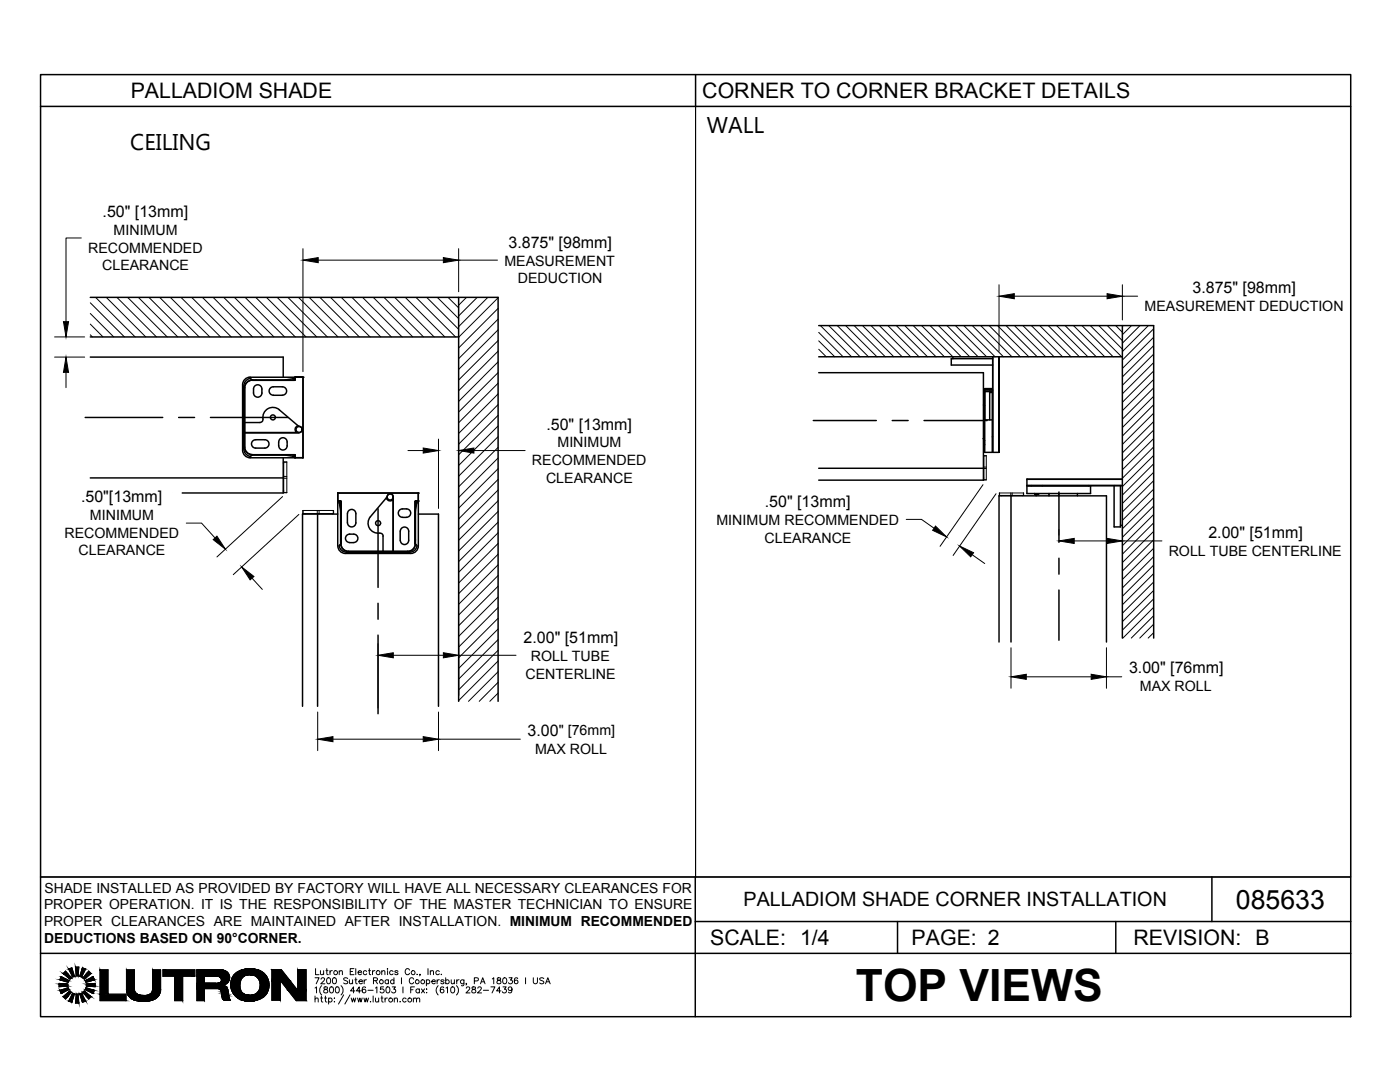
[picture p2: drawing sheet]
<svg xmlns="http://www.w3.org/2000/svg" width="279mm" height="216mm" viewBox="0 0 279 216" stroke-linecap="round" stroke-linejoin="round" font-family="sans-serif">
<!-- layer: STRUCTURE-SUB-STRUCTURE_THIN -->
<g fill="none" stroke="#000" stroke-width=".2">
<path d="M19.1 59.3l7.9 7.9M21.2 59.3l7.9 7.9M23.3 59.3l7.9 7.9M25.5 59.3l7.9 7.9M27.6 59.3l7.9 7.9M29.7 59.3l7.9 7.9M31.9 59.3l7.9 7.9M34 59.3l7.9 7.9M36.1 59.3l7.9 7.9M38.3 59.3l7.9 7.9M40.4 59.3l7.9 7.9M42.5 59.3l7.9 7.9"/>
<path d="M44.6 59.3l7.9 7.9M46.8 59.3l7.9 7.9M48.9 59.3l7.9 7.9M51 59.3l7.9 7.9M53.2 59.3l7.9 7.9M55.3 59.3l7.9 7.9M57.5 59.3l7.8 7.9M59.6 59.3l7.9 7.9M61.7 59.3l7.9 7.9M63.8 59.3l7.9 7.9M66 59.3l7.9 7.9M68.1 59.3l7.9 7.9"/>
<path d="M70.2 59.3l7.9 7.9M72.4 59.3l7.8 7.9M74.5 59.3l7.9 7.9M76.6 59.3l7.9 7.9M78.8 59.3l7.8 7.9M80.9 59.3l7.9 7.9M83 59.3l7.9 7.9M85.2 59.3l6.3 6.4M87.3 59.3l4.2 4.3M89.4 59.3l2.1 2.1M93.1 59.3l-1.6 1.6M95.2 59.3l-3.7 3.7"/>
<path d="M97.4 59.3l-5.9 5.9M99.4 59.4l-7.9 7.9M18 66.8l.4 .4M18 64.7l2.6 2.5M18 62.6l4.7 4.6M18 60.4l6.8 6.8M99.4 61.5l-7.9 7.9M99.4 63.7l-7.9 7.9M99.4 65.8l-7.9 7.9M99.4 68l-7.9 7.8M99.4 70.1l-7.9 7.9M99.4 72.2l-7.9 7.9"/>
<path d="M99.4 74.3l-7.9 7.9M99.4 76.5l-7.9 7.9M99.4 78.6l-7.9 7.9M163.4 69.7l1.5 1.5M163.4 68l3.2 3.2M163.4 66.3l4.9 4.9M163.7 65l6.3 6.2M165.4 65l6.2 6.2M167.1 65l6.2 6.2M168.8 65l6.2 6.2M170.5 65l6.2 6.2M172.1 65l6.3 6.2"/>
<path d="M173.8 65l6.3 6.2M175.5 65l6.2 6.2M177.2 65l6.2 6.2M178.9 65l6.2 6.2M180.6 65l6.2 6.2M182.3 65l6.2 6.2M183.9 65l6.3 6.2M185.6 65l6.2 6.2M187.3 65l6.2 6.2M189 65l6.2 6.2M190.7 65l6.2 6.2M192.3 65l6.3 6.2"/>
<path d="M194 65l6.3 6.2M195.7 65l6.3 6.2M197.4 65l6.2 6.2M199.1 65l6.2 6.2M200.8 65l6.2 6.2M202.4 65l6.3 6.2M204.1 65l6.3 6.2M205.8 65l6.3 6.2M207.5 65l6.2 6.2M209.2 65l6.2 6.2M210.9 65l6.2 6.2M212.6 65l6.2 6.2"/>
<path d="M214.2 65l6.3 6.2M215.9 65l6.3 6.2M217.6 65l6.2 6.2M219.3 65l4.7 4.7M221 65l3 3M222.7 65l1.3 1.3M224.1 65l-.1 .1M225.8 65l-1.8 1.8M227.5 65l-3.5 3.5M229.2 65l-5.2 5.2M230.2 65.6l-6.2 6.2M230.2 67.3l-6.2 6.2"/>
<path d="M230.2 69l-6.2 6.2M230.2 70.7l-6.2 6.2M230.2 72.4l-6.2 6.2M230.2 74l-6.2 6.3M230.2 75.7l-6.2 6.2M230.2 77.4l-6.2 6.2M230.2 79.1l-6.2 6.2M99.4 80.7l-7.9 7.9M99.4 82.9l-7.9 7.8M99.4 85l-7.9 7.9M99.4 87.1l-7.9 7.9M99.4 89.3l-7.9 7.8"/>
<path d="M99.4 91.4l-7.9 7.9M99.4 93.5l-7.9 7.9M99.4 95.7l-7.9 7.9M99.4 97.8l-7.9 7.9M99.4 99.9l-7.9 7.9M230.2 80.8l-6.2 6.2M230.2 82.5l-6.2 6.2M230.2 84.1l-6.2 6.3M230.2 85.8l-6.2 6.2M230.2 87.5l-6.2 6.2M230.2 89.2l-6.2 6.2M230.2 90.9l-6.2 6.2"/>
<path d="M230.2 92.5l-6.2 6.3M230.2 94.2l-6.2 6.3M230.2 95.9l-6.2 6.3M230.2 97.6l-6.2 6.2M230.2 99.3l-6.2 6.2M99.4 102.1l-7.9 7.8M99.4 104.2l-7.9 7.9M99.4 106.3l-7.9 7.9M99.4 108.4l-7.9 7.9M99.4 110.6l-7.9 7.9M99.4 112.7l-7.9 7.9M99.4 114.8l-7.9 7.9"/>
<path d="M99.4 117l-7.9 7.9M99.4 119.1l-7.9 7.9M230.2 101l-6.2 6.2M230.2 102.7l-6.2 6.2M230.2 104.3l-6.2 6.3M230.2 106l-6.2 6.3M230.2 107.7l-6.2 6.2M230.2 109.4l-6.2 6.2M230.2 111.1l-6.2 6.2M230.2 112.8l-6.2 6.2M230.2 114.5l-6.2 6.2M230.2 116.1l-6.2 6.3"/>
<path d="M230.2 117.8l-6.2 6.2M230.2 119.5l-6.2 6.2M99.4 121.2l-7.9 7.9M99.4 123.4l-7.9 7.9M99.4 125.5l-7.9 7.9M99.4 127.6l-7.9 7.9M99.4 129.8l-7.9 7.9M99.4 131.9l-7.9 7.9M99.4 134l-5.9 5.9M99.4 136.2l-3.8 3.7M99.4 138.3l-1.6 1.6M230.2 121.2l-6.1 6.1"/>
<path d="M230.2 122.9l-4.4 4.4M230.2 124.6l-2.7 2.7M230.2 126.2l-1.1 1.1"/>
</g>
<!-- layer: STRUCTURE-SUB-STRUCTURE_THICK -->
<path d="M18 59.3h81.4v80.6M91.5 59.3v80.6M18 67.2h73.5M163.4 71.2h60.6M163.4 65h66.8v62.3M224 65v62.3" fill="none" stroke="#000" stroke-width=".3"/>
<!-- layer: SHADE-BRACKET -->
<g fill="none" stroke="#000" stroke-width=".3">
<path d="M48.6 77v12.6M49.9 75.3h10.6h-1.6M49.9 75.3a1.51 1.51 0 0 0-1.5 1.5v13M50.3 75.8a1.51 1.51 0 0 0-1.5 1.6v11.8a1.51 1.51 0 0 0 1.5 1.5M50.4 75.8v.1M50.8 77a.84 .84 0 0 1 1-.2 .84 .84 0 0 1 .5 .8v.8a.84 .84 0 0 1-.9 .9 .84 .84 0 0 1-.8-.9v-.8zM51.1 75.8v.1M54.5 78.9h1.9M56.4 77.2h-1.9a.84 .84 0 0 0-.8 .8 .84 .84 0 0 0 .8 .9M56.4 77.2a.84 .84 0 0 1 .8 .8 .84 .84 0 0 1-.8 .9M58.4 75.6h.4M58.6 75.6h.1"/>
<path d="M58.8 75.6h.1M58.9 75.6h-.1M58.9 75.3l-.1 .6h-8.5a1.49 1.49 0 0 0-1.5 1.5v11.8a1.49 1.49 0 0 0 1.5 1.5M58.9 75.3h.1M58.9 75.5l-2 .3h-6.7l-.2-.3a1.43 1.43 0 0 0-1.3 1.5M58.9 75.5v.1M58.9 75.5l-.1 .1M60.5 75.3h.1M60.5 75.3v16M190.2 71.2v.4M196.5 77.5h1.5v12.8h-1.5zM196.5 77.8h1.5"/>
<path d="M196.5 77.7h1.5M196.5 78.1l1.3 .1M196.5 78.1v.1M197.5 78v5.8M197.5 78.1l.1 .2M197.5 78.3h.5M197.8 78.2v.1M198 78.1l-.2 .1M198 77.9h.1M198.1 71.6h-8.2v1.2h8.2M198.1 71.2v19.1M48.4 89.8a1.51 1.51 0 0 0 1.5 1.5h10.6"/>
<path d="M48.7 89.6a1.18 1.18 0 0 0 1.4 1.3l.1-.1M48.8 86.3h.1M48.8 84.3h3.1M50.2 90.8h.1M50.2 90.8h6.7l2 .3M50.3 90.7h8.5l.1 .6M50.3 90.7h8.5M50.4 90.7v.1M50.4 88l.6-.3h1.8a.84 .84 0 0 1 .9 .9 .84 .84 0 0 1-.9 .8h-1.8a.84 .84 0 0 1-.7-.5 .84 .84 0 0 1 .1-.9zM51.1 90.7v.1M51.9 84.3l.5-.4a2.24 2.24 0 0 1 2-2.6l.9 .2 .5 .3 3.9 3.3M55.6 88.2v.8a.84 .84 0 0 0 .9 .8 .84 .84 0 0 0 .8-.8v-.8"/>
<path d="M55.6 88.2a.84 .84 0 0 1 .9-.9 .84 .84 0 0 1 .8 .9M58.4 91h.4M58.5 91h.3M58.6 91v.1M58.8 91h.1M58.9 91.3h1.6M59.5 84.9a.79 .79 0 0 0-.3 1.4M59.7 85.1a.62 .62 0 0 1 .6 .6 .62 .62 0 0 1-.6 .6M59.7 86.3h-10.9h10.9M67.4 98.4v10.5a1.56 1.56 0 0 0 1.5 1.5M67.4 100h.6M67.4 100h.1"/>
<path d="M67.4 98.4h.1M67.4 98.4v1.6M67.4 98.4h16.1M67.7 100h.1M68 100h.1M77.1 99.4a.79 .79 0 0 0 1.4 .3M78.5 99.2v10.8v-10.8M78.5 99.2a.62 .62 0 0 0-.6-.7 .62 .62 0 0 0-.7 .7l-3.3 3.9M82.9 100h.6M82.9 100h.1M83.2 100h.1M83.5 98.4h.1"/>
<path d="M83.5 100h.1M83.5 98.4v1.6M83.5 98.4v10.5a1.51 1.51 0 0 1-1.5 1.5h-13.1M196.3 80.8l.2 .1M196.3 83.9h.2M196.3 87.5h.1M196.3 87.6l.2 .4M196.3 87.5v.1M196.5 88v.8M196.5 83.8h1.5M198 87.2h.1M198.1 90.2v.1"/>
<path d="M198.1 90.3h1.3M199.4 90.2v-19v19.1M199.4 90.2v.1M204.9 96.9h19.1h-19M204.9 95.6v1.3M204.9 97h12.7v1.5h-12.7zM204.9 96.9h.1M204.9 95.6h19.1M205.8 96.9v.1M206.5 98.5l.1 .1h.7M206.6 98.6l.2 .2M206.8 98.8v.1"/>
<path d="M208 96.9v.1M209.3 98.5v.4M211.3 98.5v.1M211.3 98.5v.4M215 98.5v.4M217.2 96.9v.1M222.3 96.9v8.2h1.3v-8.2M224 95.6h-19.1M67.7 100.2h.1M67.7 100v.5M67.7 100l.3 2v6.7M67.9 108.7h.1"/>
<path d="M67.9 108.7l-.2 .2a1.43 1.43 0 0 0 1.5 1.3M68 108.5h.1M68 107.8h.1M68 100v8.5v-8.5M68 108.5a1.51 1.51 0 0 0 1.5 1.5 1.54 1.54 0 0 1-1.5-1.5M69.2 110.2h12.5M69.5 110h11.9M69.6 101.9a.84 .84 0 0 1 .9-.2 .84 .84 0 0 1 .5 .8v1.8a.84 .84 0 0 1-.8 .8 .84 .84 0 0 1-.9-.8v-1.8zM69.8 106.6h.8a.84 .84 0 0 1 .8 .8 .84 .84 0 0 1-.8 .9h-.8M69.8 106.6a.84 .84 0 0 0-.9 .8 .84 .84 0 0 0 .9 .9M73.9 103.1a2 2 0 0 0-.2 2.3 2 2 0 0 0 2.1 1M75.8 106.4l.5 .1 .2 .5"/>
<path d="M76.4 107v3M79.7 101.8a1.59 1.59 0 0 1 2.2 .3 .86 .86 0 0 1-.8 1.1h-.8a.84 .84 0 0 1-.7-.5 .84 .84 0 0 1 .1-.9zM80.1 105.4a.84 .84 0 0 1 .9-.2 .84 .84 0 0 1 .6 .8v1.8a.85 .85 0 0 1-.9 .9 .85 .85 0 0 1-.8-.9v-1.8zM82.9 108.5v-8.5v8.5M82.9 108.5a1.49 1.49 0 0 1-1.5 1.5M82.9 108.5h.1M82.9 107.8h.1M82.9 108.5a1.51 1.51 0 0 1-1.5 1.5M83.2 100l-.3 2v6.7l.3 .2a1.43 1.43 0 0 1-1.5 1.3M83.2 100v.5M83.2 100.2h.1M223.6 104.8h.4"/>
<circle cx="54.5" cy="83.3" r=".5"/>
<circle cx="59.7" cy="85.7" r=".6"/>
<circle cx="77.9" cy="99.2" r=".6"/>
<circle cx="75.5" cy="104.4" r=".5"/>
</g>
<!-- layer: FABRIC-ROLL -->
<path d="M18 71.3h38.5v4M163.4 74.4h32.9v21.4h-32.9M18 95.4h38.5M56.5 91.3v7.1h-38.5M163.4 93.4h32.9M201.8 98.9v29.2M63.4 102.6v38.3M67.4 102.6h-7v38.3M83.5 102.6h4v38.3M199.4 128.1v-29.2h21.4v29.2" fill="none" stroke="#000" stroke-width=".3"/>
<!-- layer: HEMBAR-ENDCAP -->
<g fill="none" stroke="#000" stroke-width=".2">
<path d="M56.5 98.2h.1M56.5 97.8h.1M56.5 95.4h.7M56.5 95.1h.7M56.5 92.4h.1M56.6 92.2h.6v6.1h-.6zM56.6 98.3h.6M56.6 92.2h.6M196.3 95.7h.1M196.3 95.4h.1M196.3 93.5h.5M196.3 93.2h.5"/>
<path d="M196.3 91.1h.1M196.3 90.9h.5v4.8l-.5 .1zM196.3 91h.5M199.4 98.4h4.9v.5h-4.9zM199.5 98.4v.5M199.5 98.9h.1M199.8 98.9h.1M201.7 98.4v.5M202 98.4v.5M204.1 98.9h.1M204.2 98.4v.5M60.4 101.9h6.2v.6h-6.2z"/>
<path d="M60.5 101.9v.6M60.5 102.5v.1M60.9 102.5v.1M63.3 101.9v.7M63.7 101.9v.7M66.3 102.5v.1M66.5 101.9v.6"/>
</g>
<!-- layer: CENTERLINE -->
<path d="M17 83.3h15.5M35.7 83.3h3.1M42 83.3h15.5M162.3 83.9h12.6M178.1 83.9h3.1M184.4 83.9h12.6M211.3 98.2v10M75.4 101.5v15.7M211.3 111.4v3.2M211.3 117.7v10M75.4 120.4v3.2M75.4 126.7v15.7" fill="none" stroke="#000" stroke-width=".3"/>
<!-- layer: TEXT -->
<g fill="none" stroke="#000" stroke-width=".2">
<path d="M8.1 21.2h130.7v153.8h-130.7zM138.8 21.2h130.7v153.8h-130.7zM199.4 56.8v13.3M202.4 59.1h18.5M224 56.8v7M224 59.1h3M196.2 96.7l-8.6 12.3M198.8 98.5l-8.6 12.3M180.9 103.6h3l2.5 1.8M194 110.7l2.5 1.7M211.3 105.6v1.2M214.4 107.9h6.5"/>
<path d="M224 105.6v1.2M224 107.9h7.9M201.8 129.3v8M204.8 135.1h13M220.8 129.3v8M220.8 135.1h3.1M11.8 196.2l1.8 .2v.4l-1.8 .1zM11.9 197.6l1.7-.5 .2 .3-1.6 .9zM12.2 194.9l1.6 .8-.2 .3-1.7-.5zM12.6 198.9l1.4-1.2 .2 .3-1.1 1.4zM12.6 194.3l.5-.5 1.1 1.3-.2 .3zM13.7 193.4l.6-.3 .6 1.7-.4 .2z"/>
<path d="M14.5 198.2l.4 .1-.6 1.7-.6-.2zM15.1 193h.6l-.1 1.7h-.4zM15.2 198.4h.4l.1 1.8h-.6zM15.9 198.3l.4-.1 .8 1.6-.6 .2zM16.5 193.1l.6 .3-.8 1.6-.4-.2zM16.5 198l.3-.3 1.4 1.2-.5 .5zM17 195.7l1.6-.8 .2 .6-1.6 .5zM17.2 197.1l1.6 .5-.2 .7-1.6-.9zM17.2 196.4l1.8-.2v.7l-1.8-.1zM17.7 193.8l.5 .5-1.4 1.1-.3-.3zM20 193.5h1.6v4.9h3.6v1.3h-5.2zM25.2 193.5h1.6v4.1l.3 .5 .9 .5h1.1l.6-.1a1.13 1.13 0 0 0 .7-1.1v-3.9h1.7v4.1l-.3 .8-.7 .8-1.7 .6-2.1-.1-.9-.3-.7-.7-.5-1.1z"/>
<path d="M32.5 193.5h6.4v1.3h-2.4v4.9h-1.7v-4.9h-2.3zM39.3 193.5h4.9l.6 .2a1.52 1.52 0 0 1 1 1.5 1.52 1.52 0 0 1-1.3 1.4v.2h.5l.3 .2 .7 2.6-1.4-.1-.2-.4-.3-1.4-.3-.4h-3v2.4h-1.5zM40.8 194.8h2.8l.5 .4 .1 .5-.2 .3-.5 .2h-2.7zM46.7 194.5l1.2-.8 1.7-.4 1.3 .1 1.4 .5 .9 1 .5 1.1v1.1l-.5 1.2-.8 .8-1.8 .6-1.4 .1-1.5-.5-1-.9-.6-1.3v-1.2l.2-.7zM48.5 195l1-.5 1.1 .1 .8 .5 .5 1a2.06 2.06 0 0 1-.8 2.2 2.06 2.06 0 0 1-2.3 .1l-.6-.5-.3-1 .1-1.2zM54.3 193.5h1.8l3.3 4.1v-4.1h1.7v6.2h-2l-3.1-4v3.9h-1.7zM62.9 195.1h.8l-.6 1.2M62.9 197.2l.3-.3v1.2M62.9 199.4l.1-.2h.4l.1 .7M62.9 198.7v1.2M63 193.3v1.2h.7M64 193.7v.7l.3 .1 .3-.2"/>
<path d="M64 199.1h.4M64.1 195.4l.2-.3h.2l.3 .2-.2 .4-.6 .6h.8M64.1 198.7v1l.3 .2M64.2 196.7a1.24 1.24 0 0 0 0 1.8M64.6 193.7v.8M64.7 197v.3l.5 .2 .2 .2a.4 .4 0 0 1-.4 .4 .4 .4 0 0 1-.4-.4l.7-.5v-.2zM64.8 199.1h.4M64.9 198.7v1l.3 .2M65.1 193.7h.4M65.2 193.3v1l.1 .1 .2 .1M65.3 195.2a.59 .59 0 0 1 .8 .4 .59 .59 0 0 1-.5 .7l-.4-.2v-.5zM65.6 199.3a.39 .39 0 0 1 .6 0 .39 .39 0 0 1 0 .5 .39 .39 0 0 1-.6 0"/>
<path d="M65.6 199.1v1.2M65.9 193.7v.8M65.9 197l.2-.1a.63 .63 0 0 1 .5 .6 .63 .63 0 0 1-.5 .6 .78 .78 0 0 1-.2-1.1zM66.3 193.7h-.3l-.1 .3M66.5 195.2a.59 .59 0 0 1 .7 .4 .59 .59 0 0 1-.4 .7h-.1a.77 .77 0 0 1-.2-1.1zM66.7 199.2h.1zM66.7 199.9h.1zM67.1 197a.6 .6 0 0 1 .7 .4 .6 .6 0 0 1-.4 .7l-.4-.2-.1-.5zM67.7 193.9l.3-.2h.3v.8M67.7 193.7v.8M68.1 196.7a1.24 1.24 0 0 1 0 1.8M68.6 198.5l-1.1 1.8"/>
<path d="M69.4 195.3l-.3-.2-.5 .2 .1 .3 .7 .4v.1l-.3 .2-.5-.2M69.7 195.5l.1 .7 .3 .1 .3-.2M69.9 198.5l-1.1 1.8M69.9 193.9h.5M70.1 199.1l.2 .8 .3-.8 .2 .8 .2-.8M70.4 195.5v.8M70.6 193.3h-.7v1.2h.7M70.8 197.7h-.8l.6-.8v1.2M70.8 195.5h.4M71 195.1v1l.3 .2M71 193.3v1.2M71.4 199.1l.2 .8 .2-.8 .2 .8 .3-.8"/>
<path d="M71.5 194h.6a.4 .4 0 0 0-.5-.2 .4 .4 0 0 0-.2 .6 .4 .4 0 0 0 .6 0l.1-.1M71.6 195.8h.7a.39 .39 0 0 0-.5-.2 .39 .39 0 0 0-.2 .6 .39 .39 0 0 0 .6 0l.1-.1M72 197.7h-.9l.6-.8v1.2M72.6 199.1l.3 .8 .2-.8 .2 .8 .2-.8M72.7 195.5v.8M73 197.1l-.1-.1a.6 .6 0 0 0-.7 .4 .6 .6 0 0 0 .4 .7 .38 .38 0 0 0 .4-.3 .38 .38 0 0 0-.3-.4 .38 .38 0 0 0-.4 .3M73.1 195.5l-.2 .1-.2 .2M73.2 193.9a.38 .38 0 0 0-.6-.1 .38 .38 0 0 0 0 .6 .38 .38 0 0 0 .6-.1M73.4 197.6h1.1M73.5 193.7h.4M73.7 193.3v1l.1 .1 .2 .1M73.9 199.8l.1 .1"/>
<path d="M74.3 193.7v.8M74.5 198.7v1.2M74.5 195.7l.7-.1 .1-.4-.8-.1v1.2M74.8 193.7h-.3l-.2 .3M74.9 197.2l.3-.3v1.2M74.9 199.1l.1 .8h.3l.3-.2M74.9 195.7l.4 .6M75.6 199.1v.8M76 199.1h.4M76.2 193.9l.3-.2h.3v.8M76.2 193.7v.8M76.2 198.7v1v.2h.3"/>
<path d="M76.5 196.9h-.5l-.1 .5a.44 .44 0 0 1 .7 0 .44 .44 0 0 1-.1 .7 .44 .44 0 0 1-.7-.2M76.8 199.1v.8M77.2 197a.6 .6 0 0 1 .7 .4 .6 .6 0 0 1-.4 .7l-.4-.2-.1-.5zM77.3 193.3h.1zM77.3 199.1l-.3 .1-.2 .3M77.4 193.7v.8M77.5 195.7a.38 .38 0 0 0-.5-.1 .38 .38 0 0 0 0 .6 .38 .38 0 0 0 .5-.1M77.5 195.5v.8M78.3 196.9h.6l-.3 .5a.41 .41 0 0 1 .3 .7 .41 .41 0 0 1-.7-.2M78.5 193.9a.39 .39 0 0 0-.6-.1 .39 .39 0 0 0 0 .6 .39 .39 0 0 0 .6-.1M78.6 195.7a.38 .38 0 0 0-.5-.1 .38 .38 0 0 0 0 .6 .38 .38 0 0 0 .5-.1M78.6 195.1v1.2"/>
<path d="M78.7 199.4l.2-.2h.4v.7M78.7 199.1v.8M79.4 193.9l-.2-.2-.4 .2 .6 .2v.3l-.4 .1-.2-.2M79.8 199.8l.1 .1M80.1 195.1v1.2M80.4 196.9v1.2M81.1 199.3a.39 .39 0 0 0-.6 0 .39 .39 0 0 0 0 .5 .39 .39 0 0 0 .6 0M81.7 193.6a.49 .49 0 0 0-.6-.3 .49 .49 0 0 0-.2 .7 .45 .45 0 0 0 .3 .5 .45 .45 0 0 0 .5-.3M82 197.5h.4M82.5 199.4l.2-.2h.4v.7M82.5 199.1v.8M82.6 195.4a.49 .49 0 0 0-.7-.3 .49 .49 0 0 0-.2 .7 .45 .45 0 0 0 .3 .5 .45 .45 0 0 0 .6-.3"/>
<path d="M82.7 196.9h-.7v1.2M83.1 199.4l.2-.2h.4l.1 .7M83.2 194.4h.1M83.7 197.5a.39 .39 0 0 0-.6-.1 .39 .39 0 0 0 0 .6 .39 .39 0 0 0 .6 0M83.7 197.3v.8M83.9 194.4h-.2h.2l-.2 .3M84.1 197.3l.6 .8M84.7 197.3l-.6 .8M85.1 195.7a.38 .38 0 0 1 .6-.1 .38 .38 0 0 1 0 .6 .38 .38 0 0 1-.6-.1M85.1 198.1h.1zM85.1 195.5v1.2M85.1 197.3v.1z"/>
<path d="M85.4 193.3v1.2M85.9 193.9l.3-.2h.3v.8M85.9 193.7v.8M86.2 195.8h.7a.39 .39 0 0 0-.6-.2 .39 .39 0 0 0-.1 .6 .39 .39 0 0 0 .6 0l.1-.1M87.2 195.5v.8M87.4 196.7a1.24 1.24 0 0 0 0 1.8M87.7 195.5l-.3 .1-.2 .2M87.7 193.9a.39 .39 0 0 0-.6-.1 .39 .39 0 0 0 0 .6 .39 .39 0 0 0 .6-.1M88.1 194.4h.1M88.5 197.1v-.1a.6 .6 0 0 0-.7 .4 .6 .6 0 0 0 .4 .7 .37 .37 0 0 0 .4-.3 .37 .37 0 0 0-.3-.4 .37 .37 0 0 0-.4 .3M88.6 195.7l-.2-.2-.4 .1v.2l.4 .1 .2 .2-.2 .2-.4-.2M88.9 195.7a.39 .39 0 0 1 .6-.1 .39 .39 0 0 1 0 .6 .39 .39 0 0 1-.6-.1"/>
<path d="M88.9 195.1v1.2M89 197.2l.3-.3v1.2M90.1 195.5v.7l.3 .1 .3-.2M90.1 197a.6 .6 0 0 1 .7 .4 .6 .6 0 0 1-.4 .7h-.1a.8 .8 0 0 1-.2-1.1zM90.7 195.5v.8M91.1 196.7a1.24 1.24 0 0 1 0 1.8M91.2 195.5v.8M91.6 195.5l-.3 .1-.1 .2M92.6 195.5l-.1 1.1h-.4M92.6 195.7a.39 .39 0 0 0-.6-.1 .39 .39 0 0 0 0 .6 .39 .39 0 0 0 .6-.1M93.1 197.2l.1-.2 .3-.1 .3 .4-.8 .8h.8M93.1 196.2h-.1h.1l-.1 .3"/>
<path d="M94.3 197v.3l.5 .2 .2 .2a.4 .4 0 0 1-.4 .4 .4 .4 0 0 1-.4-.4l.7-.5-.1-.2zM94.7 195.7h.7v-.5l-.7-.1v1.2M95.4 197.2l.1-.2 .3-.1 .3 .4-.8 .8h.8M95.9 196.3l.4-1.2 .5 1.2M96.1 195.9h.5M96.5 197.6h1M98 196.9h.8l-.6 1.2M98.2 195.3l.3-.2v1.2M99.3 195.2v.3a.5 .5 0 0 1 .5 .2 .5 .5 0 0 1 .1 .5h-.6a.5 .5 0 0 1 0-.5 .5 .5 0 0 1 .6-.2v-.3zM100 197.7h-.9l.6-.8v1.2M100.4 196.9h.6l-.3 .5a.4 .4 0 0 1 .3 .6 .4 .4 0 0 1-.7-.1M100.5 195.2a.59 .59 0 0 1 .7 .4 .59 .59 0 0 1-.4 .7h-.1a.73 .73 0 0 1-.2-1.1z"/>
<path d="M101.6 195.1h.6l-.3 .5a.4 .4 0 0 1 .3 .6 .4 .4 0 0 1-.7-.1M102.2 197.3a.38 .38 0 0 1-.5 .4 .38 .38 0 0 1-.2-.6 .38 .38 0 0 1 .6 0l.1 .2a.58 .58 0 0 1-.5 .8l-.2-.1M103.3 195.3l-.2-.2a.58 .58 0 0 0-.5 .6 .58 .58 0 0 0 .6 .5 .37 .37 0 0 0 0-.6 .37 .37 0 0 0-.6 .3M104.9 195.1v1.2M106.4 195.1v.9l.4 .3 .4-.2 .1-1M108.5 195.3l-.3-.2-.5 .2 .1 .3 .7 .4v.1l-.3 .2-.5-.2M108.9 196.3l.4-1.2 .5 1.2M109 195.9h.6"/>
<circle cx="67" cy="194.1" r=".4"/>
<circle cx="75.5" cy="194.1" r=".4"/>
<circle cx="76.1" cy="195.9" r=".4"/>
<circle cx="78" cy="199.5" r=".4"/>
<circle cx="81.8" cy="199.5" r=".4"/>
<circle cx="82.5" cy="194.1" r=".4"/>
<circle cx="83.3" cy="195.9" r=".4"/>
<circle cx="84.4" cy="195.9" r=".4"/>
</g>
<g fill="#000" stroke="#000" stroke-width=".2">
<path d="M199.4 59.1l3-.5v1zM220.9 58.6l3.1 .5-3.1 .5zM186.7 105l2.2 2.1-2.8-1.3zM191.5 109l2.8 1.3-.6 .8zM211.3 107.9l3.1-.5v1zM220.9 107.4l3.1 .5-3.1 .5zM201.8 135.1l3-.6v1.1zM217.8 134.5l3 .6-3 .5zM11.8 196.2l1.8 .2h-1.8zM11.8 196.8h1.8l-1.8 .1zM12.2 198.2h.1zM12.2 194.9l.1 .1z"/>
<path d="M12.5 195.7h1.3l-.2 .3zM12.6 198.9h.9l-.4 .5zM13.1 193.8l.4 .5h-.9zM12.5 197.4l1.1-.3 .2 .3zM13.6 195.1h.6l-.2 .3zM13.7 199.8h.7l-.1 .2zM13.6 198l.4-.3 .2 .3zM13.7 193.4l.6-.3 .1 .3zM14.5 194.9h.2zM14.5 198.2l.2 .1zM15.9 198.3h.4l.8 1.5zM16.1 194.9h.2z"/>
<path d="M16.1 198.3h.2zM16.5 193.1l.6 .3h-.7zM16.5 198h.7l1 .9zM16.5 198l.3-.3 .4 .3zM17.2 197.1l1.1 .3h-1.3zM17.2 196.4h1.8v.4zM17.3 194.3h.9l-1 .8zM17.3 195.5h1.5l-.5 .2zM17.3 197.6h1.5l-.2 .6zM17.7 193.8l.5 .5h-.9zM18.4 195h.2zM17.2 196.4l1.8-.2v.2z"/>
<path d="M25.7 198.8h5.9zM28.8 199.8h.5zM43.9 195h1.9zM43.8 193.5h.3zM49.5 199.8h.7zM49.6 193.3h.6z"/>
<path d="M12.2 195l1.2 .5zM12.2 195l1.2 .5h-1.5z"/>
<path d="M11.9 195.5l1.9 .2-.4-.2zM11.9 195.5l1.9 .2h-1.3z"/>
<path d="M11.9 197.6l.4 .6 1.1-.6zM11.9 197.6l.4 .6h-.1z"/>
<path d="M12.6 194.3l1.6 .8-.7-.8zM12.6 194.3l1.6 .8h-.6z"/>
<path d="M11.8 196.4l1.8 .4v-.4zM11.8 196.4l1.8 .4h-1.8z"/>
<path d="M12.5 197.4l.9 .2 .4-.2zM11.9 197.6l.6-.2 .9 .2z"/>
<path d="M13.6 198l-.1 .9 .7-.9zM12.6 198.9l1-.9-.1 .9z"/>
<path d="M13.7 193.4l1.2 1.4-.5-1.4zM13.7 193.4l1.2 1.4h-.5z"/>
<path d="M14.5 198.3h.4zM14.5 198.3h.4z"/>
<path d="M14.4 194.8h.5zM14.4 194.8l.3 .1z"/>
<path d="M14.4 198.3v1.5l.5-1.5zM14.4 198.3v1.5h-.7z"/>
<path d="M15.2 198.4l.5 1.8-.1-1.8zM15.2 198.4l.5 1.8h-.6z"/>
<path d="M15.1 193l.5 1.7 .1-1.7zM15.1 193l.5 1.7h-.4z"/>
<path d="M15.9 198.3l.5 1.5h.7zM16.4 199.8h.7l-.6 .2z"/>
<path d="M16.1 198.3h.2zM15.9 198.3h.4z"/>
<path d="M15.9 194.8h.4zM15.9 194.8l.4 .1z"/>
<path d="M16.5 198l.8 .9h.9zM17.3 198.9h.9l-.5 .5z"/>
<path d="M16.4 193.4l-.1 1.4 .8-1.4zM16.4 193.4l-.1 1.4h-.4z"/>
<path d="M17.2 196.4v.4h1.8zM17.2 196.8h1.8v.1z"/>
<path d="M17.3 194.3l-.8 .8h.7zM16.5 195.1h.7l-.4 .3z"/>
<path d="M17 195.7h1.3l-1-.2zM17 195.7h1.3l-1.1 .3z"/>
<path d="M17.3 197.6l1.3 .6zM18.4 198.2h.2z"/>
<path d="M17 197.4l1.8 .2-.5-.2zM17 197.4l1.8 .2h-1.5z"/>
<path d="M18.4 195l.4 .5-.2-.5zM17.3 195.5l1.1-.5 .4 .5z"/>
<path d="M20 193.5l1.6 4.9v-4.9zM20 193.5l1.6 4.9h-1.6z"/>
<path d="M20 198.4l5.2 1.3v-1.3zM20 198.4l5.2 1.3h-5.2z"/>
<path d="M26.1 199.2h5zM26.1 199.2h5z"/>
<path d="M25.2 193.5l1.6 3.9v-3.9zM25.2 193.5l1.6 3.9h-1.6z"/>
<path d="M25.2 197.4l1.6 .2v-.2zM25.2 197.4l1.6 .2h-1.5z"/>
<path d="M25.3 197.6l1.6 .1-.1-.1zM25.3 197.6l1.6 .1h-1.6z"/>
<path d="M25.3 197.7h1.6zM25.3 197.7h1.6z"/>
<path d="M25.3 197.7l1.6 .2v-.2zM25.3 197.7l1.6 .2h-1.6z"/>
<path d="M25.3 197.9l1.7 .1-.1-.1zM25.3 197.9l1.7 .1h-1.7zM25.3 198h1.7zM25.3 198h1.7z"/>
<path d="M25.3 198l1.9 .2-.2-.2zM25.3 198l1.9 .2h-1.8z"/>
<path d="M25.4 198.2l1.9 .1zM25.4 198.2l1.9 .1z"/>
<path d="M25.4 198.3l2.1 .1zM25.4 198.3l2.1 .1h-2z"/>
<path d="M25.5 198.4l2.3 .1-.3-.1zM25.5 198.4l2.3 .1h-2.3z"/>
<path d="M25.5 198.5l2.3 .1zM25.5 198.5l2.3 .1z"/>
<path d="M25.5 198.6h2.5zM25.5 198.6h2.5z"/>
<path d="M25.6 198.6h3zM25.6 198.6h3z"/>
<path d="M25.6 198.6h3.3zM25.6 198.6h3.3z"/>
<path d="M28.6 199.8h.7zM28.6 199.8h.7z"/>
<path d="M28.2 199.7h1.3zM28.2 199.7l1.1 .1z"/>
<path d="M28.1 199.7h1.4zM28.1 199.7h1.4z"/>
<path d="M27.6 199.7h2.2zM27.6 199.7h1.9z"/>
<path d="M27.5 199.7h2.3zM27.5 199.7h2.3z"/>
<path d="M27.2 199.7h2.9zM27.2 199.7h2.6z"/>
<path d="M27.2 199.7h2.9zM27.2 199.7h2.9z"/>
<path d="M30.3 198h1.7zM30.3 198h1.7z"/>
<path d="M26.9 199.6h3.4zM26.9 199.6l3.2 .1z"/>
<path d="M26.9 199.6h3.5zM26.9 199.6h3.4z"/>
<path d="M26.6 199.5h4zM26.6 199.5l3.8 .1z"/>
<path d="M26.6 199.5h4zM26.6 199.5h4z"/>
<path d="M26.4 199.4l4.2 .1 .3-.1zM26.4 199.4l4.2 .1h-4z"/>
<path d="M26.4 199.3h4.5zM26.4 199.3l4.5 .1z"/>
<path d="M26.1 199.2l4.8 .1 .2-.1zM26.1 199.2l4.8 .1h-4.5z"/>
<path d="M25.9 199l5.2 .2 .3-.2zM25.9 199l5.2 .2h-5z"/>
<path d="M25.7 198.8l5.7 .2 .2-.2zM25.7 198.8l5.7 .2h-5.5zM25.9 199h5.5zM25.9 199h5.5z"/>
<path d="M29.3 198.6h2.4zM28.9 198.6h2.8z"/>
<path d="M25.6 198.6l6 .2 .1-.2zM25.6 198.6l6 .2h-5.9zM25.7 198.8h5.9z"/>
<path d="M29.6 198.6h2.1zM29.5 198.6h2.2z"/>
<path d="M29.5 198.6h2.2zM29.3 198.6h2.4z"/>
<path d="M29.8 198.4l1.9 .2 .1-.2zM29.6 198.6l.2-.2 1.9 .2z"/>
<path d="M30 198.3l1.8 .1 .1-.1zM29.8 198.4l.2-.1 1.8 .1z"/>
<path d="M30.1 198.3h1.8zM30 198.3h1.9z"/>
<path d="M30.2 198.1l1.7 .2v-.2zM30.2 198.1l1.7 .2h-1.8z"/>
<path d="M30.3 198l1.6 .1 .1-.1zM30.3 198l1.6 .1h-1.7z"/>
<path d="M30.4 197.7h1.6zM30.4 197.7h1.6z"/>
<path d="M30.4 197.7l1.6 .3v-.3zM30.4 197.7l1.6 .3h-1.7z"/>
<path d="M30.4 193.5l1.7 3.9v-3.9zM30.4 193.5l1.7 3.9h-1.7z"/>
<path d="M30.4 197.4l1.6 .3 .1-.3zM30.4 197.4l1.6 .3h-1.6z"/>
<path d="M34.8 194.8l1.7 4.9v-4.9zM34.8 194.8l1.7 4.9h-1.7z"/>
<path d="M32.5 193.5l6.4 1.3v-1.3zM32.5 193.5l6.4 1.3h-6.4z"/>
<path d="M39.3 194.8l1.5 1.4v-1.4zM39.3 194.8l1.5 1.4h-1.5z"/>
<path d="M39.3 197.3l1.5 2.4v-2.4zM39.3 197.3l1.5 2.4h-1.5z"/>
<path d="M39.3 196.2h3.9zM39.3 196.2h3.9z"/>
<path d="M39.3 193.5l5.1 .1zM39.3 193.5l5.1 .1z"/>
<path d="M44.4 199.2h1.4zM44.4 199.2h1.4z"/>
<path d="M39.3 193.6h5.4zM39.3 193.6h5.4z"/>
<path d="M39.3 196.6l5.2 .2v-.2zM39.3 196.6l5.2 .2h-5.2z"/>
<path d="M39.3 193.6l5.7 .1-.3-.1zM39.3 193.6l5.7 .1h-5.7z"/>
<path d="M39.3 196.8h5.5zM39.3 196.8h5.5z"/>
<path d="M39.3 196.8h5.7zM39.3 196.8h5.7z"/>
<path d="M39.3 196.5l5.2 .1 .3-.1zM39.3 196.5l5.2 .1h-5.2z"/>
<path d="M39.3 193.7l6 .2-.3-.2zM39.3 193.7l6 .2h-6z"/>
<path d="M39.3 196.8l5.9 .1zM39.3 196.8l5.9 .1z"/>
<path d="M39.3 196.3l5.5 .2 .3-.2zM39.3 196.3l5.5 .2h-5.5z"/>
<path d="M39.3 196.9l6 .1-.1-.1zM39.3 196.9l6 .1h-6z"/>
<path d="M43.4 196.2h1.8zM43.2 196.2h2z"/>
<path d="M39.3 196.2l5.8 .1 .1-.1zM39.3 196.2l5.8 .1h-5.8z"/>
<path d="M39.3 193.9l6.2 .2-.2-.2zM39.3 193.9l6.2 .2h-6.2z"/>
<path d="M43.6 196.2h1.7zM43.4 196.2h1.8z"/>
<path d="M39.3 197l6.1 .3-.1-.3zM39.3 197l6.1 .3h-6.1zM39.3 197.3h6.1zM39.3 197.3h6.1z"/>
<path d="M43.8 196.1h1.5zM43.6 196.2h1.7z"/>
<path d="M43.8 196.1h1.5zM43.8 196.1h1.5z"/>
<path d="M43.5 197.3h1.9zM43.5 197.3h1.9z"/>
<path d="M43.7 197.3l1.7 .1zM43.7 197.3l1.7 .1z"/>
<path d="M44 196h1.4zM43.8 196.1h1.5z"/>
<path d="M43.8 197.4l1.7 .1-.1-.1zM43.8 197.4l1.7 .1z"/>
<path d="M44 197.5h1.5zM44 197.5h1.5z"/>
<path d="M44 197.5l1.5 .1v-.1zM44 197.5l1.5 .1h-1.4z"/>
<path d="M39.3 194.1l6.4 .3-.2-.3zM39.3 194.1l6.4 .3h-6.4z"/>
<path d="M44.1 197.6l1.4 .2v-.2zM44.1 197.6l1.4 .2h-1.4z"/>
<path d="M44.1 197.8l1.5 .1-.1-.1zM44.1 197.8l1.5 .1h-1.4z"/>
<path d="M44.1 195.9h1.5zM44.1 195.9h1.5z"/>
<path d="M44.1 195.9l1.3 .1 .2-.1zM44.1 195.9l1.3 .1h-1.4z"/>
<path d="M44.2 197.9l1.4 .1zM44.2 197.9l1.4 .1z"/>
<path d="M44.2 198l1.4 .3v-.3zM44.2 198l1.4 .3h-1.4z"/>
<path d="M44.2 198.3l1.5 .4-.1-.4zM44.2 198.3l1.5 .4h-1.4z"/>
<path d="M44.2 195.7l1.4 .2 .1-.2zM44.2 195.7l1.4 .2h-1.5z"/>
<path d="M44.3 198.7l1.4 .1zM44.3 198.7l1.4 .1z"/>
<path d="M44.3 198.8l1.4 .2v-.2zM44.3 198.8l1.4 .2h-1.4z"/>
<path d="M39.3 194.4l6.5 .3-.1-.3zM39.3 194.4l6.5 .3h-6.5z"/>
<path d="M44.2 195.6h1.5zM44.2 195.6l1.5 .1z"/>
<path d="M44.3 199l1.5 .2-.1-.2zM44.3 199l1.5 .2h-1.4z"/>
<path d="M44.2 195.5h1.6zM44.2 195.5h1.6z"/>
<path d="M44.2 195.5l1.5 .1 .1-.1zM44.2 195.5l1.5 .1h-1.5z"/>
<path d="M44.4 199.2l1.4 .1v-.1zM44.4 199.2l1.4 .1h-1.3z"/>
<path d="M39.3 194.7l6.5 .1v-.1zM39.3 194.7l6.5 .1h-6.5z"/>
<path d="M43 194.8h2.8zM43 194.8h2.8z"/>
<path d="M43.4 194.8h2.4zM43.4 194.8h2.4z"/>
<path d="M43.6 194.8l2.2 .1zM43.6 194.8l2.2 .1z"/>
<path d="M43.8 194.9l2 .1v-.1zM43.8 194.9l2 .1zM43.9 195h1.9z"/>
<path d="M44.1 195.2l1.7 .1v-.1zM44.1 195.2l1.7 .1h-1.6zM44.2 195.3h1.6zM44.2 195.3h1.6z"/>
<path d="M44.2 195.3l1.6 .2v-.2zM44.2 195.3l1.6 .2h-1.6z"/>
<path d="M43.9 195l1.9 .2v-.2zM43.9 195l1.9 .2h-1.7z"/>
<path d="M44.5 199.3l1.4 .1zM44.5 199.3l1.4 .1z"/>
<path d="M44.5 199.4l1.4 .1zM44.5 199.4l1.4 .1z"/>
<path d="M44.6 199.5l1.4 .1-.1-.1zM44.6 199.5l1.4 .1h-1.3z"/>
<path d="M46 196.5h1.9zM46 196.5h1.9z"/>
<path d="M46 196.5l1.9 .3v-.3zM46 196.5l1.9 .3h-1.9z"/>
<path d="M46 196.8l1.9 .1v-.1zM46 196.8l1.9 .1h-1.8z"/>
<path d="M46.1 196.9l1.8 .3v-.3zM46.1 196.9l1.8 .3h-1.8z"/>
<path d="M46 196.1h1.9zM46 196.1h1.9z"/>
<path d="M46 196.1l1.9 .4v-.4zM46 196.1l1.9 .4h-1.9z"/>
<path d="M46.1 197.2l1.9 .1-.1-.1zM46.1 197.2l1.9 .1h-1.8z"/>
<path d="M46.2 197.3l1.8 .2v-.2zM46.2 197.3l1.8 .2h-1.8zM46.2 197.5h1.8zM46.2 197.5h1.8z"/>
<path d="M46.1 195.7l1.9 .1zM46.1 195.7l1.9 .1z"/>
<path d="M46.1 195.8l1.8 .3 .1-.3zM46.1 195.8l1.8 .3h-1.9z"/>
<path d="M46.2 197.5l1.9 .2-.1-.2zM46.2 197.5l1.9 .2h-1.8z"/>
<path d="M46.2 195.5l1.8 .2 .1-.2zM46.2 195.5l1.8 .2h-1.9z"/>
<path d="M46.3 197.7l1.9 .2-.1-.2zM46.3 197.7l1.9 .2h-1.8z"/>
<path d="M46.2 195.4l1.9 .1v-.1zM46.2 195.4l1.9 .1h-1.9z"/>
<path d="M46.2 195.4h2zM46.2 195.4h1.9z"/>
<path d="M46.4 197.9h1.8zM46.4 197.9h1.8z"/>
<path d="M46.4 197.9l1.9 .2-.1-.2zM46.4 197.9l1.9 .2h-1.8z"/>
<path d="M46.3 195.2l1.9 .2 .1-.2zM46.3 195.2l1.9 .2h-2z"/>
<path d="M46.5 198.1l2 .1zM46.5 198.1l2 .1h-2z"/>
<path d="M46.3 195.1h2.1zM46.3 195.1l2 .1z"/>
<path d="M46.4 195h2zM46.4 195l2 .1z"/>
<path d="M46.5 198.2h2zM46.5 198.2h2z"/>
<path d="M46.6 198.2l2 .1-.1-.1zM46.6 198.2l2 .1h-2z"/>
<path d="M46.5 194.9l1.9 .1 .2-.1zM46.5 194.9l1.9 .1h-2z"/>
<path d="M46.6 198.3l2.2 .1zM46.6 198.3l2.2 .1z"/>
<path d="M46.5 194.8h2.2zM46.5 194.8l2.1 .1z"/>
<path d="M46.5 194.8h2.2zM46.5 194.8h2.2z"/>
<path d="M46.7 198.4l2.3 .1zM46.7 198.4l2.3 .1z"/>
<path d="M46.6 194.7h2.3zM46.6 194.7l2.1 .1h-2.2z"/>
<path d="M46.7 198.5h2.3zM46.7 198.5h2.3z"/>
<path d="M46.7 198.5l2.7 .1zM46.7 198.5l2.7 .1h-2.6z"/>
<path d="M46.7 194.6h2.4zM46.7 194.6l2.2 .1z"/>
<path d="M46.8 198.6h3zM46.8 198.6h3z"/>
<path d="M49.5 199.8h.6zM49.5 199.8h.6z"/>
<path d="M46.7 194.5h2.8zM46.7 194.5h2.9z"/>
<path d="M46.7 194.5h2.8zM46.7 194.5l2.4 .1h-2.4z"/>
<path d="M46.7 194.5h3.2zM46.7 194.5h2.9z"/>
<path d="M49.6 193.3h.7zM49.5 193.3h.8z"/>
<path d="M49.5 193.3h1zM49.2 193.3h1.3z"/>
<path d="M49.2 199.8h1.2zM49.2 199.8h1z"/>
<path d="M49.2 193.3h1.4zM49.2 193.3h1.4z"/>
<path d="M49.1 199.7h1.5zM49.1 199.7l1.3 .1z"/>
<path d="M49.2 193.3l1.7 .1zM48.9 193.4h2z"/>
<path d="M48.8 199.7h2zM48.8 199.7h1.8z"/>
<path d="M48.9 193.4h2zM48.8 193.4h2.1z"/>
<path d="M48.7 199.7h2.2zM48.7 199.7h2.1z"/>
<path d="M48.8 193.4l2.5 .1zM48.5 193.5h2.8z"/>
<path d="M48.5 199.6h2.6zM48.5 199.6l2.4 .1z"/>
<path d="M48.4 199.6h2.8zM48.4 199.6h2.7z"/>
<path d="M48.5 193.5h2.8zM48.5 193.5h2.8z"/>
<path d="M48.5 193.5l3.1 .1zM48.2 193.6l.3-.1 3.1 .1z"/>
<path d="M48.1 199.5l3.1 .1 .2-.1zM48.1 199.5l3.1 .1z"/>
<path d="M48.2 193.6h3.4zM48.2 193.6h3.4z"/>
<path d="M48.2 193.6l3.7 .1-.3-.1zM47.9 193.7l.3-.1 3.7 .1z"/>
<path d="M47.8 199.4l3.6 .1 .4-.1zM47.8 199.4l3.6 .1h-3.3z"/>
<path d="M47.8 199.3h4.1zM47.8 199.3l4 .1z"/>
<path d="M47.9 193.7h4zM47.9 193.7h4z"/>
<path d="M47.8 193.7l4.4 .2-.3-.2zM47.5 193.9l.3-.2 4.4 .2z"/>
<path d="M47.5 193.9h4.7zM47.5 193.9h4.7z"/>
<path d="M47.5 199.2l4.4 .1 .3-.1zM47.5 199.2l4.4 .1h-4.1z"/>
<path d="M47.5 193.9l5 .1-.3-.1zM47.3 194l.2-.1 5 .1z"/>
<path d="M47.3 194l5.2 .1zM47.2 194.1h5.3z"/>
<path d="M47.3 199l4.9 .2 .3-.2zM47.3 199l4.9 .2h-4.7zM47.5 199.2h4.7zM47.5 199.2h4.7z"/>
<path d="M47.2 194.1l5.5 .2-.2-.2zM47 194.3l.2-.2 5.5 .2z"/>
<path d="M47.2 199h5.3zM47.2 199h5.3z"/>
<path d="M47 194.3h5.8zM46.9 194.3h5.9z"/>
<path d="M47 198.8l5.5 .2 .3-.2zM47 198.8l5.5 .2h-5.3z"/>
<path d="M46.9 194.3l6 .2-.1-.2zM46.9 194.3l6 .2h-6.2z"/>
<path d="M47 198.7h5.8zM47 198.7l5.8 .1z"/>
<path d="M49.9 194.5h3.1zM49.9 194.5h3.1z"/>
<path d="M46.8 198.6l6 .1 .1-.1zM46.8 198.6l6 .1h-5.8z"/>
<path d="M50.3 194.5h2.7zM50.3 194.5h2.7z"/>
<path d="M50.2 198.6h2.8zM49.8 198.6h3.1z"/>
<path d="M50.5 194.5l2.5 .1zM50.5 194.5l2.5 .1z"/>
<path d="M50.6 194.6h2.4zM50.6 194.6h2.4z"/>
<path d="M50.4 198.5h2.6zM50.2 198.6h2.8z"/>
<path d="M50.7 194.6l2.4 .1zM50.7 194.6l2.4 .1z"/>
<path d="M50.6 198.5h2.4zM50.4 198.5h2.6z"/>
<path d="M50.9 194.7l2.3 .1-.1-.1zM50.9 194.7l2.3 .1z"/>
<path d="M51 198.3l2 .2 .2-.2zM50.6 198.5l.4-.2 2 .2z"/>
<path d="M51.1 194.8l2.1 .1zM51.1 194.8l2.1 .1z"/>
<path d="M51.2 194.9h2zM51.2 194.9h2z"/>
<path d="M51.1 198.3h2.1zM51 198.3h2.2z"/>
<path d="M51.2 194.9l2.1 .2-.1-.2zM51.2 194.9l2.1 .2h-1.9z"/>
<path d="M51.2 198.2h2zM51.2 198.2l2 .1z"/>
<path d="M51.3 198.1l1.9 .1 .1-.1zM51.2 198.2l.1-.1 1.9 .1z"/>
<path d="M51.4 195.1l2 .1-.1-.1zM51.4 195.1l2 .1h-1.9z"/>
<path d="M51.5 195.2h1.9zM51.5 195.2h1.9z"/>
<path d="M51.5 197.9l1.8 .2 .1-.2zM51.5 197.9l1.8 .2h-2z"/>
<path d="M51.5 195.2l2 .2-.1-.2zM51.5 195.2l2 .2h-1.9z"/>
<path d="M51.6 197.8l1.8 .1 .1-.1zM51.6 197.8l1.8 .1h-1.9zM51.5 197.9h1.9zM51.5 197.9h1.9z"/>
<path d="M51.6 195.4l1.9 .1v-.1zM51.6 195.4l1.9 .1h-1.8z"/>
<path d="M51.7 195.5l1.9 .3-.1-.3zM51.7 195.5l1.9 .3h-1.8z"/>
<path d="M51.7 197.6h1.8zM51.7 197.6h1.8z"/>
<path d="M51.7 197.6l1.8 .2v-.2zM51.7 197.6l1.8 .2h-1.9z"/>
<path d="M51.8 197.4l1.7 .2 .1-.2zM51.8 197.4l1.7 .2h-1.8z"/>
<path d="M51.8 195.8h1.8zM51.8 195.8h1.8z"/>
<path d="M51.8 195.8l1.9 .4-.1-.4zM51.8 195.8l1.9 .4h-1.8z"/>
<path d="M51.8 197.3l1.8 .1v-.1zM51.8 197.3l1.8 .1h-1.8z"/>
<path d="M51.9 197l1.7 .3 .1-.3zM51.9 197l1.7 .3h-1.8z"/>
<path d="M51.9 196.2h1.8zM51.9 196.2h1.8z"/>
<path d="M51.9 196.2l1.8 .4v-.4zM51.9 196.2l1.8 .4h-1.8z"/>
<path d="M51.9 196.9l1.8 .1v-.1zM51.9 196.9l1.8 .1h-1.8z"/>
<path d="M51.9 196.6h1.8zM51.9 196.6h1.8z"/>
<path d="M51.9 196.6l1.8 .3v-.3zM51.9 196.6l1.8 .3h-1.8z"/>
<path d="M54.3 195.7l1.7 3.9v-3.9zM54.3 195.7l1.7 3.9h-1.7z"/>
<path d="M54.3 193.5l3.6 2.2-1.8-2.2zM54.3 193.5l3.6 2.2h-3.6z"/>
<path d="M56 195.7l3.4 1.9-1.5-1.9zM56 195.7l3.4 1.9h-1.9z"/>
<path d="M57.5 197.6h1.9zM57.5 197.6h1.9z"/>
<path d="M59.4 193.5l1.7 4.1v-4.1zM59.4 193.5l1.7 4.1h-1.7z"/>
<path d="M59.4 197.6h1.7zM59.4 197.6h1.7z"/>
<path d="M57.5 197.6l3.6 2.1v-2.1zM57.5 197.6l3.6 2.1h-2z"/>
</g>
<g fill="#fff" stroke="#fff" stroke-width=".2">
<path d="M228.1 55.6v7l40.4-7zM228.1 62.6l40.4-7v7z"/>
<path d="M232.9 104.4v7.1l35.3-7.1zM232.9 111.5l35.3-7.1v7.1z"/>
<path d="M224.9 131.5v7.1l19.7-7.1zM224.9 138.6l19.7-7.1v7.1z"/>
<path d="M142.6 98.4v10.5l37.2-10.5zM142.6 108.9l37.2-10.5v10.5z"/>
</g>
<!-- layer: BORDER -->
<path d="M8.1 14.9h261.5v188h-261.5zM138.8 14.9v6.3M8.1 21.2h261.5M8.1 175h261.4M138.8 175v27.9M241.9 175v8.9M8.1 190.2h261.5M138.8 183.9h130.8M179.1 183.9v6.3M222.7 183.9v6.3" fill="none" stroke="#000" stroke-width=".3"/>
<!-- layer: AM_5 -->
<g fill="none" stroke="#000" stroke-width=".2">
<path d="M16.2 47.5h-3v16.7M60.5 49.6v24.6M63.5 51.9h25M91.5 49.6v8.6M91.5 51.9h7.8M10.9 71.3h6M10.9 67.2h6M13.2 74.3v3.1M56.4 99.1l-13.1 12M81.4 89.9h3.1M87.5 87.6v13.9M91.5 87.6v51.2"/>
<path d="M94.6 89.9h10.2M37.2 104.4h3l2.7 2.9M50.3 115.4l2.1 2.2M59.7 102.6l-13.1 12.1M75.4 128.5v12.8M78.5 130.8h10M91.5 130.8h11.5M63.4 142.1v7.7M66.4 147.5h18.1M87.5 142.1v7.7M87.5 147.5h16.4"/>
</g>
<path d="M60.5 51.9l3-.5v1zM88.5 51.4l3 .5-3 .5zM13.2 71.3l.5 3h-1zM12.7 64.2h1l-.5 3zM84.5 89.4l3 .5-3 .5zM91.5 89.9l3.1-.5v1zM42.6 107.7l.7-.7 1.7 2.6zM48.2 113.1l2.5 1.9-.8 .7zM75.4 130.8l3.1-.6v1.1zM88.5 130.2l3 .6-3 .5zM63.4 147.5l3-.5v1zM84.5 147l3 .5-3 .5z" fill="#000" stroke="#000" stroke-width=".2"/>
<g fill="#fff" stroke="#fff" stroke-width=".2">
<path d="M17.2 40.5v14l23.7-14zM17.2 54.5l23.7-14v14z"/>
<path d="M100.3 46.6v10.6l23-10.6zM100.3 57.2l23-10.6v10.6z"/>
<path d="M105.8 82.9v14l23.6-14zM105.8 96.9l23.6-14v14z"/>
<path d="M104 125.5v10.5l19.7-10.5zM104 136l19.7-10.5v10.5z"/>
<path d="M104.9 144v7l18.3-7zM104.9 151l18.3-7v7z"/>
<path d="M12.5 97.4v14l23.7-14zM12.5 111.4l23.7-14v14z"/>
</g>
<text font-size="8.9" x="170.8" y="199.7">TOP VIEWS</text>
<text font-size="5.3" x="246.7" y="181.3">085633</text>
<g font-size="4.5">
<text x="26" y="29.9">CEILING</text>
<text x="141.1" y="26.6">WALL</text>
</g>
<g font-size="4.3">
<text x="26.1" y="19.6">PALLADIOM SHADE</text>
<text x="140.2" y="19.6">CORNER TO CORNER BRACKET DETAILS</text>
<text x="141.7" y="188.6">SCALE: 1/4</text>
<text x="181.9" y="188.6">PAGE: 2</text>
<text x="226.2" y="188.6">REVISION: B</text>
</g>
<text font-size="3.9" x="148.4" y="180.9">PALLADIOM SHADE CORNER INSTALLATION</text>
<g font-size="3.2">
<text x="20.5" y="43.3">.50&quot; [13mm]</text>
<text x="101.5" y="49.5">3.875&quot; [98mm]</text>
<text x="238" y="58.4">3.875&quot; [98mm]</text>
<text x="109" y="85.7">.50&quot; [13mm]</text>
<text x="16.2" y="100.2">.50&quot;[13mm]</text>
<text x="152.6" y="101.2">.50&quot; [13mm]</text>
<text x="241.2" y="107.3">2.00&quot; [51mm]</text>
<text x="104.5" y="128.3">2.00&quot; [51mm]</text>
<text x="225.3" y="134.4">3.00&quot; [76mm]</text>
<text x="105.3" y="146.8">3.00</text>
</g>
<g font-size="2.8">
<text x="22.7" y="46.9">MINIMUM</text>
<text x="17.6" y="50.4">RECOMMENDED</text>
<text x="20.4" y="53.9">CLEARANCE</text>
<text x="100.7" y="53.1">MEASUREMENT</text>
<text x="103.3" y="56.6">DEDUCTION</text>
<text x="228.4" y="62">MEASUREMENT DEDUCTION</text>
<text x="111.3" y="89.3">MINIMUM</text>
<text x="106.2" y="92.8">RECOMMENDED</text>
<text x="109" y="96.3">CLEARANCE</text>
<text x="12.9" y="107.3">RECOMMENDED</text>
<text x="18" y="103.8">MINIMUM</text>
<text x="143" y="104.8">MINIMUM RECOMMENDED</text>
<text x="15.7" y="110.8">CLEARANCE</text>
<text x="152.6" y="108.3">CLEARANCE</text>
<text x="233.2" y="110.9">ROLL TUBE CENTERLINE</text>
<text x="105.9" y="131.9">ROLL TUBE</text>
<text x="104.9" y="135.4">CENTERLINE</text>
<text x="227.5" y="138">MAX ROLL</text>
<text x="111.5" y="146.7">&quot; [76mm]</text>
<text x="106.8" y="150.4">MAX ROLL</text>
<text x="8.9" y="178.1">SHADE INSTALLED AS PROVIDED BY FACTORY WILL HAVE ALL NECESSARY CLEARANCES FOR</text>
<text x="8.8" y="181.5">PROPER OPERATION. IT IS THE RESPONSIBILITY OF THE MASTER TECHNICIAN TO ENSURE</text>
<text x="8.8" y="184.8">PROPER CLEARANCES ARE MAINTAINED AFTER INSTALLATION. MINIMUM RECOMMENDED</text>
<text x="8.8" y="188.1">DEDUCTIONS BASED ON 90°CORNER.</text>
</g>
</svg>
